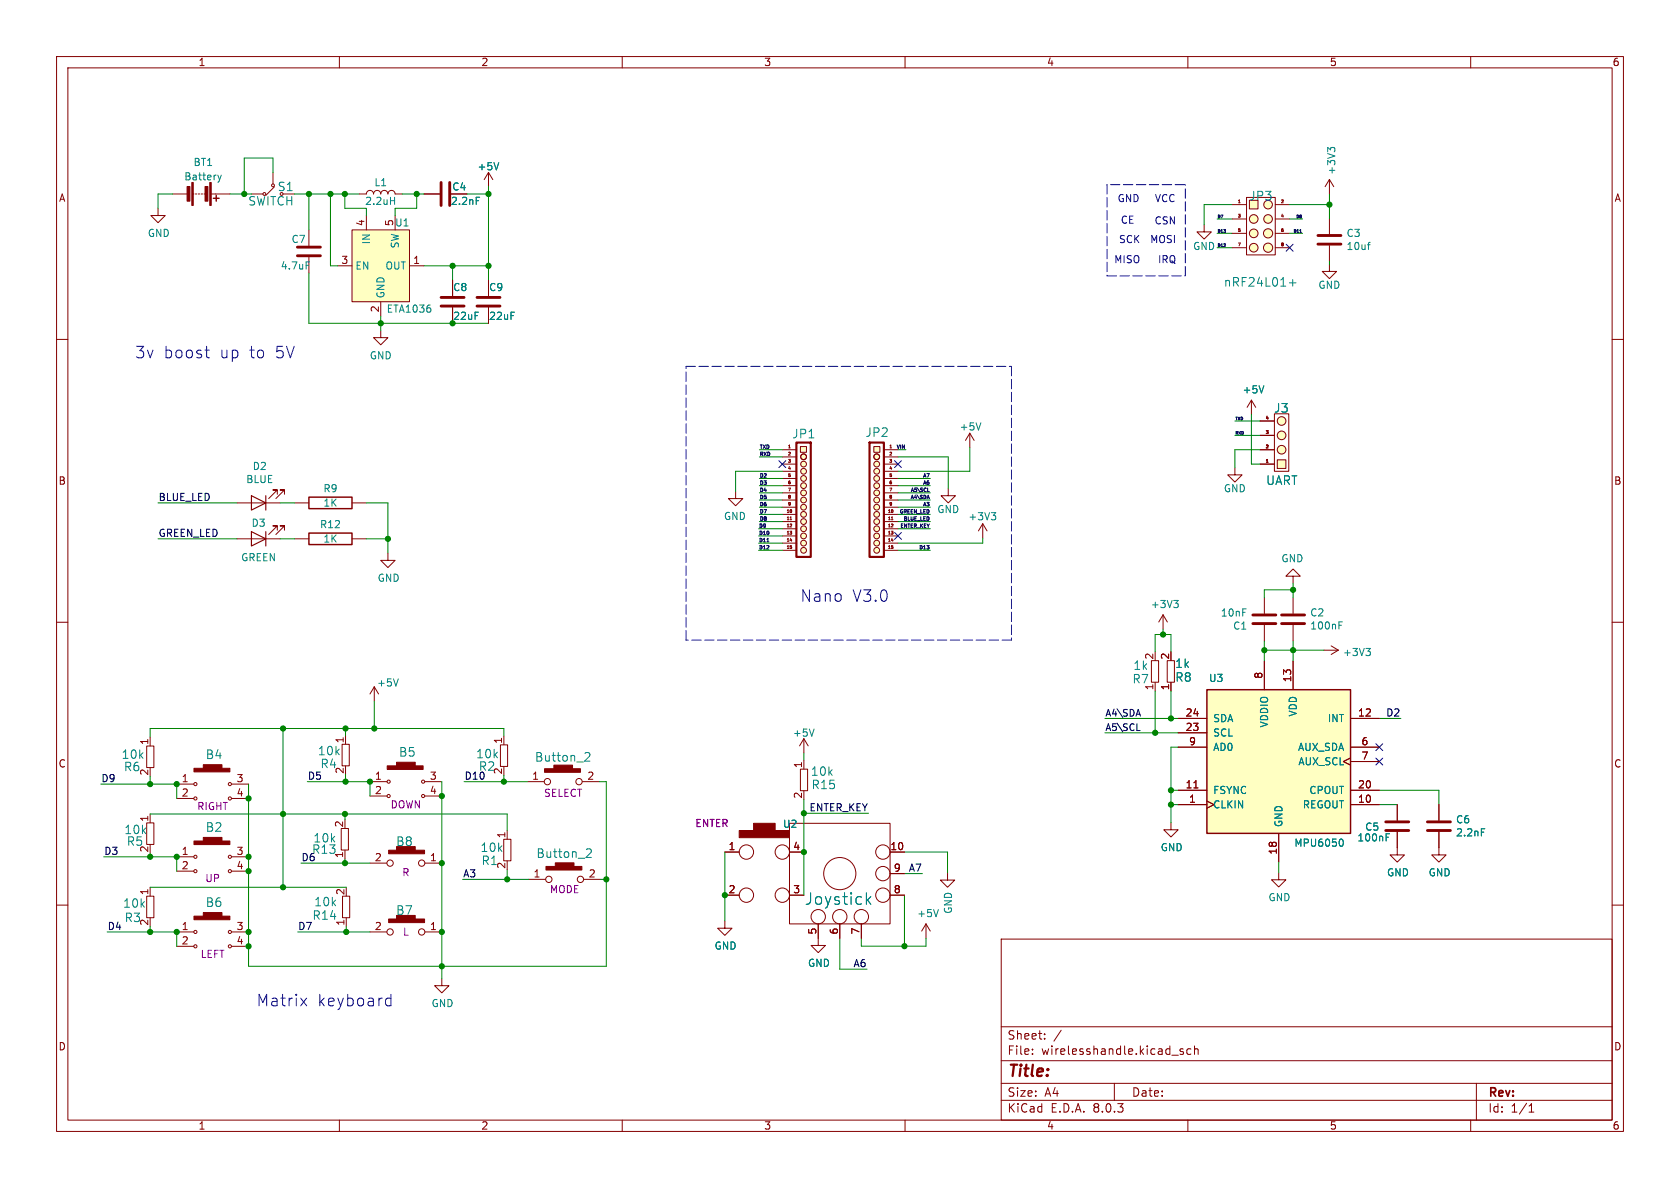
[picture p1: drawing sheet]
<svg xmlns="http://www.w3.org/2000/svg" width="297mm" height="210mm" viewBox="0 0 297 210" stroke-linecap="round" stroke-linejoin="round" font-family="sans-serif">
<g fill="none" stroke="#840000" stroke-width=".18">
<path d="M10 10h277v190h-277zM12 12h273v186h-273zM60 10v2M110 10v2M160 10v2M210 10v2M260 10v2M30.5 34.3h2.5M34 34.3h.3M34.5 34.3h.3M35.1 34.3h.2M35.6 34.3h.2"/>
<path d="M36.1 34.3h.2M37.3 34.3h3.3M48.3 30.5v2M48.5 33l-1.5 1.5M63.5 34.3h1.3a.64 .64 0 0 1 .6-.6 .64 .64 0 0 1 .6 .6 .64 .64 0 0 1 .7-.6 .64 .64 0 0 1 .6 .6 .64 .64 0 0 1 .6-.6 .64 .64 0 0 1 .7 .6 .64 .64 0 0 1 .6-.6 .64 .64 0 0 1 .6 .6h1.3M10 60h2M54.6 40.6v2.8M54.6 45.5v2.8M285 60h2M41.9 95.3h7.6M49 93.7v-.7h-.7h.7l-1.5 1.5M50.3 93.7v-.7h-.8h.8l-1.5 1.5"/>
<path d="M52.1 95.3h2.5M52.1 88.9h2.5M62.2 95.3h2.6M62.2 88.9h2.6M68.6 97.8v1.3h1.2l-1.2 1.2-1.3-1.2h1.3M130 86.9v1.2h-1.2l1.2 1.3 1.3-1.3h-1.3M10 110h2M203.6 116.8h1.2v3.8h-1.2zM206.3 116.8h1.3v3.8h-1.3zM228.6 105.7v2.8M228.6 110.5v2.8M234.1 114.9h2.5"/>
<path d="M235.3 114.2l1.3 .7M236.6 114.9l-1.3 .8M285 110h2M60.5 131.6h1.2v3.8h-1.2zM61.1 130v1.5M66.2 121.4l-.8 1.3M66.2 121.4v2.6M66.2 121.4l.7 1.3M142.1 130.6l-.7 1.3M142.1 130.6v2.5M142.1 130.6l.8 1.3M204.2 120.6v1.6"/>
<path d="M207 120.6v1.6M10 160h2M89.1 148.4h1.2v3.8h-1.2zM89.7 146.8v1.5M93.5 155.4h2.9M103.2 155.4h3M128.1 150.6h2.6M128.1 158.2h2.6M139.6 145.5h17.8v17.8h-17.8zM139.6 150.6h2.5M139.6 158.2h2.5M157.4 150.6h2.5"/>
<path d="M157.4 158.2h2.5M157.4 154.4h2.5M167.5 154.3v1.3h1.3l-1.3 1.2-1.3-1.2h1.3M207 145.4v1.3h1.3l-1.3 1.3-1.3-1.3h1.3M226.1 154.3v1.2h1.2l-1.2 1.3-1.3-1.3h1.3M247 147.1v4h1.3l-1.3 1.3-1.3-1.3h1.3M247 142.2v2.8M285 160h2M128.1 162.8v1.3h1.3l-1.3 1.3-1.2-1.3h1.2M144.7 163.3v2.6M148.5 163.3v2.6M152.3 163.3v2.6"/>
<path d="M163.7 163.3l-.8 1.3M163.7 163.3v2.6M163.7 163.3l.8 1.3M177 166h108v32h-108zM60 198v2M110 198v2M160 198v2M177 194.5h108M177 191.5h108M177 187.5h108M177 181.5h108M182.5 186.3v.1"/>
<path d="M182.5 185.5v.1M184.7 183.6v.1M184.7 182.8v.1M187.6 182.1l-1.3 2M197 191.5v3M209.2 185.5l-.4-.1-.2 .2 .1 .2 .5 .2v.3h-.6M210 198v2M210.5 185.5l-.4-.1-.3 .3v.4l.2 .2h.5M211.2 185.5l.2-.1 .3 .1 .1 .9M211.2 184.9v1.5M260 198v2M261 191.5v6.5"/>
<path d="M270.3 196.6h.9M270.3 195.5l.4-.4v1.5"/>
<circle cx="46.7" cy="34.3" r=".25"/>
<circle cx="48.3" cy="32.8" r=".25"/>
<circle cx="97" cy="155.4" r=".56"/>
<circle cx="102.6" cy="155.4" r=".56"/>
<circle cx="132" cy="158.2" r="1.27"/>
<circle cx="132" cy="150.6" r="1.27"/>
<circle cx="138.3" cy="158.2" r="1.27"/>
<circle cx="138.3" cy="150.6" r="1.27"/>
<circle cx="148.5" cy="154.4" r="2.84"/>
<circle cx="156.1" cy="158.2" r="1.27"/>
<circle cx="156.1" cy="150.6" r="1.27"/>
<circle cx="156.1" cy="154.4" r="1.27"/>
<circle cx="144.7" cy="162.1" r="1.27"/>
<circle cx="148.5" cy="162.1" r="1.27"/>
<circle cx="152.3" cy="162.1" r="1.27"/>
</g>
<path d="M52.6 45.2h4M52.6 43.7h4M226.6 110.2h4M226.6 108.7h4M245 146.8h4M245 145.3h4" fill="none" stroke="#840000" stroke-width=".51"/>
<g fill="none" stroke="#008484" stroke-width=".18">
<path d="M38.5 31l.3 .8M38.8 31.8l-.2 .4M39.1 31l-.3 .8M69 35.5h.8M69.8 34.9v1.2M54.1 46.3h.6M236.7 110.5h.4M236.7 109.9h.6M241.5 114.6h.8l-.5 .5M242 115.1l.3 .3v.3l-.3 .2M70.4 120l-.4 1.3M143.9 128.9l-.4 1.2"/>
<path d="M103.7 150.1l.5-.1 .3 .2v.3l-.9 1.1h.9M153.4 159.1l.5 .8M153.9 158.5l-.7 .8M245.1 148h.4M245.1 147.4h.6M165.9 160.8l-.4 1.2"/>
</g>
<path d="M44.4 94l2.6 1.3-2.6 1.2zM47 94v2.5" fill="none" stroke="#840000" stroke-width=".2"/>
<path d="M37.7 35.1h1M38.2 34.5v1.1M54.6 87.9h7.6v2h-7.6zM54.6 94.2h7.6v2.1h-7.6z" fill="none" stroke="#840000" stroke-width=".25"/>
<g fill="#840000" stroke="#840000" stroke-width=".18">
<path d="M96.5 153.2h6.4v.6h-6.4z"/>
<path d="M98.2 152.5h3.3v.7h-3.3z"/>
<path d="M133.2 145.5h3.8v1.3h-3.8z"/>
<path d="M130.7 146.8h8.9v1.3h-8.9z"/>
<path d="M33.9 32.3h.3v4h-.3z"/>
<path d="M37.1 32.3h.2v4h-.2z"/>
<path d="M33.1 33h.5v2.6h-.5z"/>
<path d="M36.2 33h.6v2.6h-.6z"/>
</g>
<path d="M62.2 40.6h10.2v12.7h-10.2z" fill="#ffffc2"/>
<path d="M27.9 36.8v1.3h1.3l-1.3 1.3-1.2-1.3h1.2M64.8 38.1v2.5M69.8 38.1v2.5M59.7 47h2.5M62.2 40.6h10.2v12.7h-10.2zM67.3 53.3v2.6M72.4 47h2.5M141.5 136h1.3v3.8h-1.3zM142.1 134.4v1.5M144.7 165.9v1.2h1.2l-1.2 1.3-1.3-1.3h1.3" fill="none" stroke="#840000" stroke-width=".18"/>
<path d="M213.4 121.9h25.4v25.4h-25.4z" fill="#ffffc2"/>
<path d="M213.4 121.9h25.4v25.4h-25.4z" fill="none" stroke="#840000" stroke-width=".25"/>
<g fill="none" stroke="#840000" stroke-width=".18">
<path d="M67.3 58.4v1.3h1.3l-1.3 1.3-1.3-1.3h1.3M80 49.5v2.8M80 54.4v2.8M86.4 49.5v2.8M86.4 54.4v2.8M171.4 76.6l-.7 1.3M171.4 76.6v2.5M171.4 76.6l.8 1.3M41.9 88.9h7.6M49 87.4v-.8h-.7h.7l-1.5 1.5M50.3 87.4v-.8h-.8h.8l-1.5 1.5M167.6 86.4v1.2h1.3l-1.3 1.3-1.2-1.3h1.2"/>
<path d="M173.7 92.6l-.7 1.3M173.7 92.6v2.5M173.7 92.6l.8 1.3M218.3 82.7v1.2h1.3l-1.3 1.3-1.3-1.3h1.3M223.5 105.7v2.8M223.5 110.5v2.8M223.5 116.8v5.1M228.6 101.9h1.3l-1.3-1.3-1.3 1.3h1.3v1.2M228.6 116.8v5.1M88.5 131.7h1.2v3.8h-1.2zM89.1 130.1v1.5M208.3 139.7h5.1"/>
<path d="M208.3 127h5.1M208.3 129.5h5.1M208.3 132.1h5.1M211.1 139.3h.7M238.8 134l-1.3 .6 1.3 .7M238.8 139.7h5M238.8 127h5M238.8 132.1h5M238.8 134.6h5M208.3 142.2h5.1M213.4 141.6l1.2 .6-1.2 .7M226.1 147.3v5.1"/>
<path d="M238.8 142.2h5M254.4 147.1v4h1.3l-1.3 1.3-1.3-1.3h1.3M254.4 142.2v2.8"/>
</g>
<path d="M173.4 74.7l-.4 1.3M175.2 90.6h.8l-.4 .5M175.8 91.1l.2 .2v.4l-.2 .2M237.1 148.3a.68 .68 0 0 1 .4 .7 .68 .68 0 0 1-.4 .6M261.9 146.5h.6" fill="none" stroke="#008484" stroke-width=".18"/>
<path d="M78 54.1h4M78 52.6h4M84.3 54.1h4.1M84.3 52.6h4.1M221.5 108.7h4.1M221.5 110.2h4.1M252.3 146.8h4.1M252.3 145.3h4.1" fill="none" stroke="#840000" stroke-width=".51"/>
<path d="M44.4 87.6l2.6 1.3-2.6 1.3zM47 87.6v2.6" fill="none" stroke="#840000" stroke-width=".2"/>
<g fill="#ffffc2" stroke="#ffffc2" stroke-width=".18">
<circle cx="226.6" cy="74.4" r=".76"/>
<circle cx="226.6" cy="77" r=".76"/>
</g>
<path d="M225.8 81.3h1.5v1.5h-1.5z" fill="#ffffc2"/>
<circle cx="226.6" cy="79.5" r=".76" fill="#ffffc2" stroke="#ffffc2" stroke-width=".18"/>
<g fill="none" stroke="#840000" stroke-width=".18">
<path d="M74.9 34.3h2.8M86.4 30.5l-.8 1.3M86.4 30.5v2.5M86.4 30.5l.7 1.3M222.8 79.5h2.5M222.8 77h2.5M222.8 74.4h2.5M225.3 73.2h2.5v10.1h-2.5zM222.8 82h2.5M223.9 81.7h.3M225.8 81.3h1.5v1.5h-1.5zM205.6 108.7l-.7 1.3"/>
<path d="M205.6 108.7v2.5M205.6 108.7l.8 1.3M31.2 138.6h3M40.9 138.6h3M65.4 138.2h3M75.1 138.2h3M93.2 138.2h3M103 138.2h2.9M25.9 158.4h1.3v3.8h-1.3zM26.5 156.8v1.6M31.2 141.1h3M40.9 141.1h3"/>
<path d="M65.4 140.7h3M75.1 140.7h3"/>
<circle cx="226.6" cy="77" r=".76"/>
<circle cx="226.6" cy="74.4" r=".76"/>
<circle cx="226.6" cy="79.5" r=".76"/>
<circle cx="34.5" cy="138.6" r=".28"/>
<circle cx="40.6" cy="138.6" r=".28"/>
<circle cx="68.7" cy="138.2" r=".28"/>
<circle cx="74.8" cy="138.2" r=".28"/>
<circle cx="96.8" cy="138.2" r=".56"/>
<circle cx="102.4" cy="138.2" r=".56"/>
<circle cx="34.5" cy="141.1" r=".28"/>
<circle cx="40.6" cy="141.1" r=".28"/>
<circle cx="68.7" cy="140.7" r=".28"/>
<circle cx="74.8" cy="140.7" r=".28"/>
</g>
<path d="M84.2 34.9h.6M88.2 28.8l-.4 1.2M207.5 106.1h.8l-.4 .5M208.1 106.6l.2 .3v.3l-.2 .2M103.5 133.1l.5-.1 .2 .2 .1 .3-1 1.1h1" fill="none" stroke="#008484" stroke-width=".18"/>
<path d="M78 32.3v4M79.5 32.3v4" fill="none" stroke="#840000" stroke-width=".51"/>
<g fill="#840000" stroke="#840000" stroke-width=".18">
<path d="M68.5 135.4h6.3v.6h-6.3z"/>
<path d="M70.1 134.7h3.3v.7h-3.3z"/>
<path d="M96.3 135.9h6.3v.6h-6.3z"/>
<path d="M97.9 135.3h3.3v.6h-3.3z"/>
<path d="M34.3 135.8h6.3v.6h-6.3z"/>
<path d="M35.9 135.2h3.3v.6h-3.3z"/>
</g>
<path d="M141.5 78.9h1.1v1.1h-1.1z" fill="#ffffc2"/>
<g fill="#ffffc2" stroke="#ffffc2" stroke-width=".18">
<circle cx="142.1" cy="97.3" r=".51"/>
<circle cx="142.1" cy="96" r=".51"/>
<circle cx="142.1" cy="94.7" r=".51"/>
<circle cx="142.1" cy="93.5" r=".51"/>
<circle cx="142.1" cy="92.2" r=".51"/>
<circle cx="142.1" cy="90.9" r=".51"/>
<circle cx="142.1" cy="89.7" r=".51"/>
<circle cx="142.1" cy="88.4" r=".51"/>
<circle cx="142.1" cy="87.1" r=".51"/>
<circle cx="142.1" cy="85.9" r=".51"/>
<circle cx="142.1" cy="84.6" r=".51"/>
<circle cx="142.1" cy="83.3" r=".51"/>
<circle cx="142.1" cy="82" r=".51"/>
<circle cx="142.1" cy="80.8" r=".51"/>
<circle cx="142.1" cy="80.7" r=".51"/>
</g>
<g fill="none" stroke="#840000" stroke-width=".18">
<path d="M138.3 79.5h2.5M139.4 79.2h.3M141.5 78.9h1.1v1.1h-1.1zM138.3 90.9h2.5M138.3 92.2h2.5M138.3 93.5h2.5M138.3 94.7h2.5M138.3 96h2.5M138.3 97.3h2.5M138.3 80.8h2.5M138.3 82h2.5M138.3 83.3h2.5"/>
<path d="M138.3 84.6h2.5M138.3 85.9h2.5M138.3 87.1h2.5M138.3 88.4h2.5M138.3 89.7h2.5M139.6 93.9h.4l-.2 .2M139.7 91.9h.3M139.7 95.5h.3M139.7 96.4h.2M139.8 91.4v.5M139.9 92.6v.1M139.9 90.1v.5"/>
<path d="M139.9 96.7v.2M139.9 92.7h.1M139.9 94.1v.1M139.9 92.7v.2l-.3 .2h.4M139.9 94.2v.2M139.9 96.9h.1"/>
<circle cx="142.1" cy="83.3" r=".51"/>
<circle cx="142.1" cy="92.2" r=".51"/>
<circle cx="142.1" cy="84.6" r=".51"/>
<circle cx="142.1" cy="82" r=".51"/>
<circle cx="142.1" cy="93.5" r=".51"/>
<circle cx="142.1" cy="80.8" r=".51"/>
<circle cx="142.1" cy="80.7" r=".51"/>
<circle cx="142.1" cy="96" r=".51"/>
<circle cx="142.1" cy="87.1" r=".51"/>
<circle cx="142.1" cy="97.3" r=".51"/>
<circle cx="142.1" cy="94.7" r=".51"/>
<circle cx="142.1" cy="89.7" r=".51"/>
<circle cx="142.1" cy="88.4" r=".51"/>
<circle cx="142.1" cy="90.9" r=".51"/>
<circle cx="142.1" cy="85.9" r=".51"/>
</g>
<path d="M140.8 78.2h2.5v20.3h-2.5z" fill="none" stroke="#840000" stroke-width=".38"/>
<path d="M154.5 78.9h1v1.1h-1z" fill="#ffffc2"/>
<g fill="#ffffc2" stroke="#ffffc2" stroke-width=".18">
<circle cx="155" cy="97.3" r=".51"/>
<circle cx="155" cy="96" r=".51"/>
<circle cx="155" cy="94.7" r=".51"/>
<circle cx="155" cy="93.5" r=".51"/>
<circle cx="155" cy="92.2" r=".51"/>
<circle cx="155" cy="90.9" r=".51"/>
<circle cx="155" cy="89.7" r=".51"/>
<circle cx="155" cy="88.4" r=".51"/>
<circle cx="155" cy="87.1" r=".51"/>
<circle cx="155" cy="85.9" r=".51"/>
<circle cx="155" cy="84.6" r=".51"/>
<circle cx="155" cy="83.3" r=".51"/>
<circle cx="155" cy="82" r=".51"/>
<circle cx="155" cy="80.8" r=".51"/>
<circle cx="155" cy="80.7" r=".51"/>
<circle cx="221.6" cy="43.8" r=".76"/>
<circle cx="221.6" cy="41.2" r=".76"/>
<circle cx="221.6" cy="38.7" r=".76"/>
</g>
<g fill="none" stroke="#840000" stroke-width=".18">
<path d="M212.9 39.7v1.3h1.2l-1.2 1.3-1.3-1.3h1.3M154.5 78.9h1v1.1h-1zM156.2 79.5h2.5M157.3 79.2h.3M156.2 90.9h2.5M156.2 92.2h2.5M156.2 93.5h2.5M156.2 94.7h2.5M156.2 96h2.5M156.2 97.3h2.5M156.2 80.8h2.5M156.2 82h2.5"/>
<path d="M156.2 83.3h2.5M156.2 84.6h2.5M156.2 85.9h2.5M156.2 87.1h2.5M156.2 88.4h2.5M156.2 89.7h2.5M157.6 93.9h.3l-.2 .2M157.6 91.9h.3M157.6 95.5h.3M157.6 96.4h.2M157.7 91.4v.5M157.8 92.6v.1"/>
<path d="M157.8 90.1v.5M157.8 96.7v.2M157.8 92.7h.1M157.8 94.1v.1M157.8 92.7v.2l-.2 .2h.3M157.8 94.2v.2M157.8 96.9h.1M25.9 131.9h1.3v3.8h-1.3zM26.5 130.3v1.6M25.9 145.5h1.3v3.8h-1.3zM26.5 143.9v1.5M31.2 151.5h3"/>
<path d="M31.2 154h3M40.9 151.5h3M40.9 154h3M31.2 164.7h3M31.2 167.3h3M40.9 164.7h3M40.9 167.3h3"/>
<circle cx="155" cy="87.1" r=".51"/>
<circle cx="155" cy="84.6" r=".51"/>
<circle cx="155" cy="82" r=".51"/>
<circle cx="155" cy="92.2" r=".51"/>
<circle cx="155" cy="96" r=".51"/>
<circle cx="155" cy="94.7" r=".51"/>
<circle cx="155" cy="93.5" r=".51"/>
<circle cx="155" cy="83.3" r=".51"/>
<circle cx="155" cy="80.7" r=".51"/>
<circle cx="155" cy="80.8" r=".51"/>
<circle cx="155" cy="89.7" r=".51"/>
<circle cx="155" cy="88.4" r=".51"/>
<circle cx="155" cy="85.9" r=".51"/>
<circle cx="155" cy="97.3" r=".51"/>
<circle cx="155" cy="90.9" r=".51"/>
<circle cx="34.5" cy="151.5" r=".28"/>
<circle cx="34.5" cy="154" r=".28"/>
<circle cx="40.6" cy="151.5" r=".28"/>
<circle cx="40.6" cy="154" r=".28"/>
<circle cx="34.5" cy="164.7" r=".28"/>
<circle cx="34.5" cy="167.3" r=".28"/>
<circle cx="40.6" cy="164.7" r=".28"/>
<circle cx="40.6" cy="167.3" r=".28"/>
</g>
<path d="M153.7 78.2h2.6v20.3h-2.6z" fill="none" stroke="#840000" stroke-width=".38"/>
<g fill="#840000" stroke="#840000" stroke-width=".18">
<path d="M34.3 148.7h6.3v.6h-6.3z"/>
<path d="M35.9 148h3.3v.7h-3.3z"/>
<path d="M34.3 162h6.3v.6h-6.3z"/>
<path d="M35.9 161.3h3.3v.7h-3.3z"/>
</g>
<path d="M220.9 35.4h1.5v1.5h-1.5z" fill="#ffffc2"/>
<g fill="#ffffc2" stroke="#ffffc2" stroke-width=".18">
<circle cx="224.2" cy="43.8" r=".81"/>
<circle cx="224.2" cy="41.2" r=".81"/>
<circle cx="224.2" cy="38.7" r=".76"/>
<circle cx="224.2" cy="36.2" r=".76"/>
</g>
<g fill="none" stroke="#840000" stroke-width=".18">
<path d="M74.9 34.3h2.8M217.8 36.2h2.6M217.8 38.7h2.6M219 35.8h.2M220.4 34.9h5.1v10.2h-5.1zM220.9 35.4h1.5v1.5h-1.5zM225.5 36.2h2.5M225.5 38.7h2.5M235 31.7l-.7 1.3M235 31.7v2.6M235 38.6v2.8M235 31.7l.8 1.3"/>
<path d="M80 49.5v2.8M80 54.4v2.8M86.4 49.5v2.8M86.4 54.4v2.8M217.8 41.2h2.6M217.8 43.8h2.6M225.5 41.2h2.5M225.5 43.8h2.5M235 46.7v1.3h1.3l-1.3 1.3-1.2-1.3h1.2M235 43.4v2.8M221.2 70.7l-.7 1.3M221.2 70.7v2.6"/>
<path d="M221.2 70.7l.8 1.3M222.8 79.5h2.5M222.8 77h2.5M222.8 74.4h2.5M222.8 82h2.5M223.9 81.7h.3M223.5 116.8v5.1M228.6 116.8v5.1M207 120.6v1.6M208.3 139.7h5.1M208.3 127h5.1M208.3 129.5h5.1"/>
<path d="M208.3 132.1h5.1M211.1 139.3h.7M238.8 134l-1.3 .6 1.3 .7M238.8 139.7h5M238.8 127h5M238.8 132.1h5M238.8 134.6h5M60.3 146.5h1.3v3.8h-1.3zM60.6 158.4h1.2v3.8h-1.2zM61 150.3v1.5M65.4 152.6h3M75.2 152.6h2.9"/>
<path d="M128.1 150.6h2.6M128.1 158.2h2.6M139.6 150.6h2.5M139.6 158.2h2.5M157.4 150.6h2.5M157.4 158.2h2.5M157.4 154.4h2.5M208.3 142.2h5.1M213.4 141.6l1.2 .6-1.2 .7M226.1 147.3v5.1M238.8 142.2h5M247 142.2v2.8"/>
<path d="M247 147.1v2.8M254.4 142.2v2.8M254.4 147.1v2.8M61.2 162.3v1.5M65.4 164.7h3M75.2 164.7h2.9M78.1 173v1.2h1.3l-1.3 1.3-1.3-1.3h1.3M144.7 163.3v2.6M148.5 163.3v2.6M152.3 163.3v2.6"/>
<circle cx="221.6" cy="38.7" r=".76"/>
<circle cx="224.2" cy="38.7" r=".76"/>
<circle cx="224.2" cy="36.2" r=".76"/>
<circle cx="221.6" cy="43.8" r=".76"/>
<circle cx="221.6" cy="41.2" r=".76"/>
<circle cx="224.2" cy="43.8" r=".81"/>
<circle cx="224.2" cy="41.2" r=".81"/>
<circle cx="69" cy="152.6" r=".56"/>
<circle cx="74.5" cy="152.6" r=".56"/>
<circle cx="69" cy="164.7" r=".56"/>
<circle cx="74.5" cy="164.7" r=".56"/>
</g>
<g fill="none" stroke="#008484" stroke-width=".18">
<path d="M84.2 34.9h.6M88.2 28.8l-.4 1.2M235.2 26.5l-.5-.4v.8M235.2 26.3l.2-.2h.3l.3 .2M228 50h1.1M228.5 49.4v1.2M241.7 43.3h.5M242.2 42.8l-.2 .1M223.4 68.2l-.4 1.3M153.4 159.1l.5 .8M153.9 158.5l-.7 .8M237.1 148.3a.68 .68 0 0 1 .4 .7 .68 .68 0 0 1-.4 .6"/>
<path d="M245.1 148h.4M245.1 147.4h.6M261.9 146.5h.6"/>
</g>
<g fill="#840000" stroke="#840000" stroke-width=".18">
<path d="M68.7 150.3h6.4v.6h-6.4z"/>
<path d="M70.1 149.7h3.3v.6h-3.3z"/>
<path d="M68.7 162.5h6.4v.6h-6.4z"/>
<path d="M70.1 161.8h3.3v.7h-3.3z"/>
</g>
<path d="M233 43.2h4.1M233 41.6h4.1" fill="none" stroke="#840000" stroke-width=".51"/>
<g fill="none" stroke="#000" stroke-width=".18">
<path d="M230 38.1h.1M230 38.3h.1M230.1 38.3v.2M230.1 38.5h-.1M230.1 38.1h.1M230.1 38.1l-.1 .1M229.8 41.1h.3M229.8 40.7l.1-.1v.5M135.6 95.8h.3M163.9 96.4h.3l-.2 .3M163.9 88h.3M164 86.9h.3"/>
<path d="M164.1 87.5l.2 .7M164.2 96.7v.3"/>
</g>
<path d="M36.2 61.9h.8M36.6 63.2h.4M53.1 176.4l1.1 1.4M54.2 176.4l-1.1 1.4M68.3 177.7l.2 .1 .6-.1M68.3 176.5l.2-.1 .6 .1M69.1 175.8v2" fill="none" stroke="#0000c2" stroke-width=".18"/>
<path d="M195.7 32.6v16.2M209.4 32.6h-13.7M195.7 48.8h13.7M209.5 48.8v-16.2M121.3 64.8h57.5M178.8 64.8v48.4M121.3 113.2v-48.4M178.8 113.2h-57.5" fill="none" stroke="#0000c2" stroke-width=".18" stroke-dasharray="1.7 .6"/>
<g fill="none" stroke="#008400" stroke-width=".18">
<path d="M30.5 34.3h-2.6v2.5M48.3 30.5v-2.6h-5.1v6.4h-2.6M52.1 34.3h11.4M54.6 34.3v6.3M58.4 34.3v12.7h1.3M61 34.3v2.5h3.8v1.3M71.1 34.3h3.8M73.7 34.3v2.5h-3.9v1.3M82.5 34.3h3.9M86.4 33v16.5M215.2 38.7h2.6M217.8 36.2h-4.9v3.5"/>
<path d="M228 38.7h2.3M228 36.2h7M235 34.3v4.3M54.6 48.3v8.9h31.8M67.3 55.9v2.5M74.9 47h11.5M80 47v2.5M215.2 41.2h2.6M215.2 43.8h2.6M228 41.2h2.3M235 46.2v.5M134.2 79.5h4.1"/>
<path d="M158.7 79.5h1.4M171.4 79.1v4.2h-12.7M218.3 77h4.5M218.3 74.4h4.5M221.2 73.3v8.7h1.6M222.8 79.5h-4.5v3.2M27.9 95.3h14M27.9 88.9h14M49.5 95.3h2.6M49.5 88.9h2.6M64.8 95.3h3.8M64.8 88.9h3.8v8.9"/>
<path d="M134.1 97.3h4.2M134.1 96h4.2M134.1 93.5h4.2M134.1 94.7h4.2M134.2 85.9h4.1M134.2 88.4h4.1M134.2 89.7h4.1M134.2 87.1h4.1M134.2 92.2h4.1M134.2 90.9h4.1M134.2 80.8h4.1M134.2 84.6h4.1"/>
<path d="M138.3 83.3h-8.3v3.6M158.7 80.8h8.9v5.6M158.7 97.3h5.8M158.7 85.9h5.8M158.7 88.4h5.8M158.7 93.5h5.8M158.7 89.7h5.8M158.7 87.1h5.8M158.7 92.2h5.8M158.7 90.9h5.8M158.7 84.6h5.8M173.7 95.1v.9h-15"/>
<path d="M204.2 115.2v-3h2.8v3M205.6 111.2v1M223.5 113.3v3.5M223.5 114.9h10.6M228.6 104.3h-5.1v1.4M228.6 103.1v2.6M228.6 113.3v3.5M17.8 138.6h13.4v2.5M26.5 137.3v1.3M50 128.8v28M54.3 138.2h11.1v2.5M61.1 128.8v1.2"/>
<path d="M61.1 137v1.2M66.2 124v4.8M78.1 138.2v34.8M82 138.2h11.2M89.1 130.1v-1.3h-62.6v1.5M89.1 137.1v1.1M105.9 138.2h1.3v32.6h-63.3v-32.2M142.1 133.1v1.3M195.3 129.5h13M195.3 127h13M204.2 122.2v7.3M207 139.7h1.3"/>
<path d="M207 122.2v4.8M208.3 132.1h-1.3v13.3M243.8 139.7h10.6v2.5M243.8 127h3.8M18.3 151.5h12.9v2.5M26.5 150.9v.6M26.5 143.9h63.2v2.9M26.5 156.8h34.7M53.2 152.6h12.2M61 143.9v1M61 151.8v.8M81.8 155.4h11.7"/>
<path d="M89.7 153.7v1.7M106.2 155.4h1M128.1 150.6v12.2M142.1 141.4v16.8M142.1 143.8h11.4M159.9 158.2v9.1M159.9 154.4h3.2M159.9 150.6h7.6v3.7M207 142.2h1.3M226.1 152.4v1.9M243.8 142.2h3.2M18.9 164.7h12.3v2.6"/>
<path d="M26.5 163.8v.9M52.6 164.7h12.8M61.2 163.8v.9M148.5 165.9v5.4h4.8M152.3 165.9v1.4h11.4v-1.4"/>
</g>
<path d="M227.4 43.2l1.2 1.2M228.6 43.2l-1.2 1.2M137.7 81.4l1.2 1.3M138.9 81.4l-1.2 1.3M158.1 94.1l1.3 1.3M158.1 81.4l1.3 1.3M159.4 94.1l-1.3 1.3M159.4 81.4l-1.3 1.3M243.2 131.5l1.2 1.2M243.2 134l1.2 1.2M244.4 131.5l-1.2 1.2M244.4 134l-1.2 1.2" fill="none" stroke="#000084" stroke-width=".18"/>
<g fill="#008400" stroke="#008400" stroke-width=".18">
<circle cx="50" cy="128.8" r=".46"/>
<circle cx="43.9" cy="151.5" r=".46"/>
<circle cx="50" cy="143.9" r=".46"/>
<circle cx="43.9" cy="141.1" r=".46"/>
<circle cx="61.1" cy="128.8" r=".46"/>
<circle cx="66.2" cy="128.8" r=".46"/>
<circle cx="61.1" cy="138.2" r=".46"/>
<circle cx="73.7" cy="34.3" r=".46"/>
<circle cx="61" cy="34.3" r=".46"/>
<circle cx="43.2" cy="34.3" r=".46"/>
<circle cx="80" cy="57.2" r=".46"/>
<circle cx="80" cy="47" r=".46"/>
<circle cx="54.6" cy="34.3" r=".46"/>
<circle cx="58.4" cy="34.3" r=".46"/>
<circle cx="78.1" cy="140.7" r=".46"/>
<circle cx="61" cy="152.6" r=".46"/>
<circle cx="61" cy="143.9" r=".46"/>
<circle cx="107.2" cy="155.4" r=".46"/>
<circle cx="89.1" cy="138.2" r=".46"/>
<circle cx="89.7" cy="155.4" r=".46"/>
<circle cx="78.1" cy="152.6" r=".46"/>
<circle cx="78.1" cy="164.7" r=".46"/>
<circle cx="65.4" cy="138.2" r=".46"/>
<circle cx="26.5" cy="164.7" r=".46"/>
<circle cx="26.5" cy="138.6" r=".46"/>
<circle cx="31.2" cy="138.6" r=".46"/>
<circle cx="31.2" cy="151.5" r=".46"/>
<circle cx="26.5" cy="151.5" r=".46"/>
<circle cx="31.2" cy="164.7" r=".46"/>
<circle cx="61.2" cy="164.7" r=".46"/>
<circle cx="43.9" cy="167.3" r=".46"/>
<circle cx="43.9" cy="154" r=".46"/>
<circle cx="43.9" cy="164.7" r=".46"/>
<circle cx="50" cy="156.8" r=".46"/>
<circle cx="78.1" cy="170.8" r=".46"/>
<circle cx="68.6" cy="95.3" r=".46"/>
<circle cx="67.3" cy="57.2" r=".46"/>
<circle cx="223.5" cy="114.9" r=".46"/>
<circle cx="205.6" cy="112.2" r=".46"/>
<circle cx="228.6" cy="114.9" r=".46"/>
<circle cx="228.6" cy="104.3" r=".46"/>
<circle cx="142.1" cy="143.8" r=".46"/>
<circle cx="142.1" cy="150.6" r=".46"/>
<circle cx="128.1" cy="158.2" r=".46"/>
<circle cx="159.9" cy="167.3" r=".46"/>
<circle cx="207" cy="139.7" r=".46"/>
<circle cx="207" cy="142.2" r=".46"/>
<circle cx="204.2" cy="129.5" r=".46"/>
<circle cx="207" cy="127" r=".46"/>
<circle cx="235" cy="36.2" r=".46"/>
<circle cx="86.4" cy="47" r=".46"/>
<circle cx="86.4" cy="34.3" r=".46"/>
</g>
<g font-size="2.8" fill="#0000c2">
<text x="23.7" y="63.5">3v</text>
<text x="28.8" y="63.5">boost</text>
<text x="38.8" y="63.5">up</text>
<text x="44" y="63.5">to</text>
<text x="48.6" y="63.5">5V</text>
<text x="141.4" y="106.6">Nano</text>
<text x="150.6" y="106.6">V3.0</text>
<text x="45.2" y="178.1">Matrix</text>
<text x="56" y="178.1">keyboard</text>
</g>
<text font-size="2.8" fill="#008484" x="142.2" y="160.2">Joystick</text>
<text font-size="2.8" fill="#840000" x="178" y="190.9">Title:</text>
<g font-size="2.1" fill="#008484">
<text x="49" y="34">S1</text>
<text x="220.8" y="35.6">JP3</text>
<text x="216.3" y="50.9">nRF24L01+</text>
<text x="140" y="77.7">JP1</text>
<text x="152.9" y="77.4">JP2</text>
<text x="225.2" y="73.2">J3</text>
<text x="223.7" y="85.9">UART</text>
<text x="200.3" y="118.6">1k</text>
<text x="207.7" y="118.3">1k</text>
<text x="200.1" y="121">R7</text>
<text x="207.7" y="120.7">R8</text>
<text x="21.4" y="134.4">10k</text>
<text x="21.8" y="136.5">R6</text>
<text x="36.3" y="134.4">B4</text>
<text x="56.1" y="133.7">10k</text>
<text x="56.6" y="136">R4</text>
<text x="70.4" y="134">B5</text>
<text x="84.1" y="134.3">10k</text>
<text x="94.5" y="134.8">Button_2</text>
<text x="143.3" y="137.4">10k</text>
<text x="143.4" y="139.7">R15</text>
<text x="21.9" y="147.7">10k</text>
<text x="22.3" y="149.7">R5</text>
<text x="36.3" y="147.2">B2</text>
<text x="55.3" y="149.1">10k</text>
<text x="69.9" y="149.8">B8</text>
<text x="55.1" y="151.1">R13</text>
<text x="84.9" y="150.8">10k</text>
<text x="85" y="153.1">R1</text>
<text x="94.7" y="151.9">Button_2</text>
<text x="21.7" y="160.7">10k</text>
<text x="36.3" y="160.5">B6</text>
<text x="55.5" y="160.4">10k</text>
<text x="69.9" y="161.9">B7</text>
<text x="21.9" y="163.2">R3</text>
<text x="55.2" y="162.8">R14</text>
</g>
<text font-size="2.1" fill="#008400" x="43.8" y="36.5">SWITCH</text>
<text font-size="2.1" x="84.6" y="136.5">R2</text>
<g font-size="2.1" fill="#840000">
<text x="178" y="184">Sheet:</text>
<text x="178" y="186.7">File:</text>
<text x="184.1" y="186.7">wirelesshandle.kicad_sch</text>
<text x="178" y="196.9">KiCad</text>
<text x="178" y="194.1">Size:</text>
<text x="184.7" y="194.1">A4</text>
<text x="185.7" y="196.9">E.D.A.</text>
<text x="193.3" y="196.9">8.0.3</text>
<text x="200" y="194.1">Date:</text>
<text x="263" y="194.3">Rev:</text>
<text x="263" y="196.9">Id:</text>
<text x="267.1" y="196.9">1/1</text>
</g>
<g font-size="1.8" fill="#840000">
<text x="35" y="11.9">1</text>
<text x="85" y="11.9">2</text>
<text x="135" y="11.9">3</text>
<text x="185" y="11.9">4</text>
<text x="235" y="11.9">5</text>
<text x="285" y="11.9">6</text>
<text x="10.3" y="35.9">A</text>
<text x="79.9" y="33.9">C4</text>
<text x="285.3" y="35.9">A</text>
<text x="64.5" y="40.1" transform="rotate(-90 64.5 40.1)">4</text>
<text x="60.3" y="46.7">3</text>
<text x="73" y="46.7">1</text>
<text x="67.1" y="55.3" transform="rotate(-90 67.1 55.3)">2</text>
<text x="10.3" y="85.9">B</text>
<text x="285.3" y="85.9">B</text>
<text x="204" y="116.7" transform="rotate(-90 204 116.7)">2</text>
<text x="206.8" y="116.7" transform="rotate(-90 206.8 116.7)">2</text>
<text x="204" y="122.1" transform="rotate(-90 204 122.1)">1</text>
<text x="206.8" y="122.1" transform="rotate(-90 206.8 122.1)">1</text>
<text x="223.3" y="120.1" transform="rotate(-90 223.3 120.1)">8</text>
<text x="228.3" y="120.7" transform="rotate(-90 228.3 120.7)">13</text>
<text x="26.3" y="131.8" transform="rotate(-90 26.3 131.8)">1</text>
<text x="60.8" y="131.5" transform="rotate(-90 60.8 131.5)">1</text>
<text x="88.8" y="131.6" transform="rotate(-90 88.8 131.6)">1</text>
<text x="209.5" y="129.3">23</text>
<text x="209.5" y="126.7">24</text>
<text x="210.1" y="131.8">9</text>
<text x="240" y="126.7">12</text>
<text x="240.6" y="131.8">6</text>
<text x="10.3" y="135.9">C</text>
<text x="60.8" y="136.9" transform="rotate(-90 60.8 136.9)">2</text>
<text x="66.2" y="137.9">1</text>
<text x="75.9" y="137.9">3</text>
<text x="88.8" y="137" transform="rotate(-90 88.8 137)">2</text>
<text x="94" y="137.9">1</text>
<text x="103.7" y="137.9">2</text>
<text x="141.9" y="135.9" transform="rotate(-90 141.9 135.9)">1</text>
<text x="240.6" y="134.4">7</text>
<text x="285.3" y="135.9">C</text>
<text x="32" y="138.4">1</text>
<text x="32" y="140.9">2</text>
<text x="41.7" y="138.4">3</text>
<text x="41.7" y="140.9">4</text>
<text x="66.2" y="140.5">2</text>
<text x="75.9" y="140.5">4</text>
<text x="141.9" y="141.3" transform="rotate(-90 141.9 141.3)">2</text>
<text x="209.5" y="139.4">11</text>
<text x="210.1" y="142">1</text>
<text x="240" y="142">10</text>
<text x="240" y="139.4">20</text>
<text x="26.3" y="145.4" transform="rotate(-90 26.3 145.4)">1</text>
<text x="60.7" y="146.4" transform="rotate(-90 60.7 146.4)">2</text>
<text x="89.4" y="148.3" transform="rotate(-90 89.4 148.3)">1</text>
<text x="32" y="151.2">1</text>
<text x="32" y="153.7">2</text>
<text x="41.7" y="151.2">3</text>
<text x="41.7" y="153.7">4</text>
<text x="66.2" y="152.3">2</text>
<text x="75.9" y="152.3">1</text>
<text x="89.4" y="153.7" transform="rotate(-90 89.4 153.7)">2</text>
<text x="94.2" y="155.2">1</text>
<text x="104" y="155.2">2</text>
<text x="128.7" y="150.4">1</text>
<text x="140.1" y="150.4">4</text>
<text x="157.3" y="150.4">10</text>
<text x="157.9" y="154.2">9</text>
<text x="225.8" y="151.2" transform="rotate(-90 225.8 151.2)">18</text>
<text x="26.3" y="158.3" transform="rotate(-90 26.3 158.3)">1</text>
<text x="61" y="158.3" transform="rotate(-90 61 158.3)">2</text>
<text x="128.7" y="158">2</text>
<text x="140.1" y="158">3</text>
<text x="157.9" y="158">8</text>
<text x="32" y="164.5">1</text>
<text x="32" y="167">2</text>
<text x="41.7" y="164.5">3</text>
<text x="41.7" y="167">4</text>
<text x="61" y="163.7" transform="rotate(-90 61 163.7)">1</text>
<text x="66.2" y="164.5">2</text>
<text x="75.9" y="164.5">1</text>
<text x="144.4" y="165.3" transform="rotate(-90 144.4 165.3)">5</text>
<text x="148.2" y="165.3" transform="rotate(-90 148.2 165.3)">6</text>
<text x="152" y="165.3" transform="rotate(-90 152 165.3)">7</text>
<text x="10.3" y="185.9">D</text>
<text x="285.3" y="185.9">D</text>
<text x="35" y="199.9">1</text>
<text x="85" y="199.9">2</text>
<text x="135" y="199.9">3</text>
<text x="185" y="199.9">4</text>
<text x="235" y="199.9">5</text>
<text x="285" y="199.9">6</text>
</g>
<g font-size="1.8" fill="#008484">
<text x="34.1" y="29.5">BT1</text>
<text x="32.5" y="32.1">Battery</text>
<text x="66.1" y="33.1">L1</text>
<text x="84.3" y="30.3">+5V</text>
<text x="236.3" y="31" transform="rotate(-90 236.3 31)">+3V3</text>
<text x="64.5" y="36.4">2.2uH</text>
<text x="69.6" y="40.1" transform="rotate(-90 69.6 40.1)">5</text>
<text x="69.7" y="40.2">U1</text>
<text x="79.6" y="36.4">2.2nF</text>
<text x="26" y="42.1">GND</text>
<text x="49.5" y="47.9">4.7uF</text>
<text x="51.4" y="43.2">C7</text>
<text x="62.7" y="47.9">EN</text>
<text x="65.6" y="43.3" transform="rotate(-90 65.6 43.3)">IN</text>
<text x="68.1" y="47.9">OUT</text>
<text x="70.7" y="44" transform="rotate(-90 70.7 44)">SW</text>
<text x="210.8" y="44.4">GND</text>
<text x="238" y="42.1">C3</text>
<text x="238" y="44.4">10uf</text>
<text x="68.2" y="52.8" transform="rotate(-90 68.2 52.8)">GND</text>
<text x="80" y="51.7">C8</text>
<text x="86.4" y="51.7">C9</text>
<text x="233" y="51.3">GND</text>
<text x="68.3" y="55.5">ETA1036</text>
<text x="80" y="56.7">22uF</text>
<text x="86.4" y="56.7">22uF</text>
<text x="65.3" y="63.7">GND</text>
<text x="219.6" y="69.7">+5V</text>
<text x="169.6" y="76.3">+5V</text>
<text x="44.6" y="83.3">D2</text>
<text x="43.4" y="85.6">BLUE</text>
<text x="57.1" y="87.2">R9</text>
<text x="57.1" y="89.8">1K</text>
<text x="216.3" y="87.2">GND</text>
<text x="44.4" y="93.3">D3</text>
<text x="56.5" y="93.6">R12</text>
<text x="127.9" y="92.1">GND</text>
<text x="165.6" y="90.9">GND</text>
<text x="171.1" y="92.2">+3V3</text>
<text x="42.5" y="99.4">GREEN</text>
<text x="57.1" y="96.1">1K</text>
<text x="226.4" y="99.6">GND</text>
<text x="66.7" y="103">GND</text>
<text x="203.4" y="107.7">+3V3</text>
<text x="215.7" y="109.2">10nF</text>
<text x="217.9" y="111.5">C1</text>
<text x="231.5" y="109.2">C2</text>
<text x="231.5" y="111.5">100nF</text>
<text x="237.3" y="116.2">+3V3</text>
<text x="66.6" y="121.6">+5V</text>
<text x="213.6" y="120.8">U3</text>
<text x="140.1" y="130.4">+5V</text>
<text x="214.4" y="130.4">SCL</text>
<text x="214.4" y="127.9">SDA</text>
<text x="224.4" y="128.7" transform="rotate(-90 224.4 128.7)">VDDIO</text>
<text x="229.5" y="126.8" transform="rotate(-90 229.5 126.8)">VDD</text>
<text x="234.6" y="127.9">INT</text>
<text x="26.3" y="137.2" transform="rotate(-90 26.3 137.2)">2</text>
<text x="214.4" y="132.9">AD0</text>
<text x="229.4" y="132.9">AUX_SDA</text>
<text x="229.4" y="135.5">AUX_SCL</text>
<text x="214.4" y="143.1">CLKIN</text>
<text x="214.4" y="140.6">FSYNC</text>
<text x="230.2" y="143.1">REGOUT</text>
<text x="231.4" y="140.6">CPOUT</text>
<text x="138.3" y="146.5">U2</text>
<text x="226.9" y="146.3" transform="rotate(-90 226.9 146.3)">GND</text>
<text x="228.7" y="149.9">MPU6050</text>
<text x="239.9" y="148.9">100nF</text>
<text x="241.2" y="147">C5</text>
<text x="257.3" y="145.7">C6</text>
<text x="257.3" y="148.1">2.2nF</text>
<text x="26.3" y="150.8" transform="rotate(-90 26.3 150.8)">2</text>
<text x="60.7" y="151.8" transform="rotate(-90 60.7 151.8)">1</text>
<text x="205.1" y="150.7">GND</text>
<text x="245.1" y="155.1">GND</text>
<text x="252.5" y="155.1">GND</text>
<text x="168.5" y="161.6" transform="rotate(-90 168.5 161.6)">GND</text>
<text x="224.2" y="159.5">GND</text>
<text x="26.3" y="163.7" transform="rotate(-90 26.3 163.7)">2</text>
<text x="162" y="162.3">+5V</text>
<text x="126.2" y="168.1">GND</text>
<text x="142.7" y="171.1">GND</text>
<text x="76.2" y="178.2">GND</text>
</g>
<g font-size="1.8" fill="#0000c2">
<text x="197.5" y="35.8">GND</text>
<text x="204.1" y="35.8">VCC</text>
<text x="198" y="39.6">CE</text>
<text x="204" y="39.8">CSN</text>
<text x="196.9" y="46.6">MISO</text>
<text x="197.7" y="43.1">SCK</text>
<text x="203.2" y="43.1">MOSI</text>
<text x="204.6" y="46.6">IRQ</text>
</g>
<g font-size="1.8">
<text x="27.9" y="88.6">BLUE_LED</text>
<text x="27.9" y="95">GREEN_LED</text>
<text x="245" y="126.7">D2</text>
<text x="54.3" y="137.9">D5</text>
<text x="82" y="137.9">D10</text>
<text x="17.8" y="138.3">D9</text>
<text x="143" y="143.5">ENTER_KEY</text>
<text x="18.3" y="151.2">D3</text>
<text x="53.2" y="152.3">D6</text>
<text x="81.8" y="155.2">A3</text>
<text x="160.6" y="154.2">A7</text>
<text x="18.9" y="164.5">D4</text>
<text x="52.6" y="164.5">D7</text>
<text x="150.8" y="171.1">A6</text>
</g>
<g font-size="1.8" fill="#840084">
<text x="34.8" y="143.4">RIGHT</text>
<text x="69" y="143.1">DOWN</text>
<text x="96.1" y="141.1">SELECT</text>
<text x="122.8" y="146.4">ENTER</text>
<text x="71" y="155.1">R</text>
<text x="36.2" y="156.1">UP</text>
<text x="97.1" y="158.1">MODE</text>
<text x="71.1" y="165.6">L</text>
<text x="35.4" y="169.5">LEFT</text>
</g>
<g font-size="1.7">
<text x="195.3" y="126.8">A4\SDA</text>
<text x="195.3" y="129.3">A5\SCL</text>
</g>
<g font-size=".9">
<text x="134.2" y="79.4">TXD</text>
<text x="134.2" y="80.6">RXD</text>
<text x="158.3" y="79.4">VIN</text>
<text x="134.2" y="84.5">D2</text>
<text x="134.2" y="85.7">D3</text>
<text x="134.2" y="87">D4</text>
<text x="134.2" y="89.5">D6</text>
<text x="134.2" y="88.3">D5</text>
<text x="160.8" y="88.3">A4\SDA</text>
<text x="160.8" y="87">A5\SCL</text>
<text x="163" y="89.5">A3</text>
<text x="163" y="85.7">A6</text>
<text x="163" y="84.5">A7</text>
<text x="134.1" y="94.6">D10</text>
<text x="134.1" y="95.9">D11</text>
<text x="134.1" y="93.3">D9</text>
<text x="134.2" y="92.1">D8</text>
<text x="134.2" y="90.8">D7</text>
<text x="158.8" y="90.8">GREEN_LED</text>
<text x="159" y="93.3">ENTER_KEY</text>
<text x="159.5" y="92.1">BLUE_LED</text>
<text x="134.1" y="97.2">D12</text>
<text x="162.3" y="97.2">D13</text>
</g>
<g font-size=".7" fill="#840000">
<text x="218.7" y="35.9">1</text>
<text x="226.3" y="35.9">2</text>
<text x="218.7" y="38.5">3</text>
<text x="218.7" y="41">5</text>
<text x="226.3" y="38.5">4</text>
<text x="226.3" y="41">6</text>
<text x="218.7" y="43.5">7</text>
<text x="226.3" y="43.5">8</text>
<text x="223.6" y="76.7">3</text>
<text x="223.6" y="74.2">4</text>
<text x="139.2" y="79.2">1</text>
<text x="139.2" y="80.5">2</text>
<text x="139.2" y="81.8">3</text>
<text x="139.2" y="83.1">4</text>
<text x="157.1" y="79.2">1</text>
<text x="157.1" y="80.5">2</text>
<text x="157.1" y="81.8">3</text>
<text x="157.1" y="83.1">4</text>
<text x="223.6" y="81.8">1</text>
<text x="223.6" y="79.2">2</text>
<text x="139.2" y="84.3">5</text>
<text x="139.2" y="85.6">6</text>
<text x="139.2" y="86.9">7</text>
<text x="139.2" y="88.1">8</text>
<text x="139.2" y="89.4">9</text>
<text x="157.1" y="84.3">5</text>
<text x="157.1" y="85.6">6</text>
<text x="157.1" y="86.9">7</text>
<text x="157.1" y="88.1">8</text>
<text x="157.1" y="89.4">9</text>
<text x="138.9" y="90.7">10</text>
<text x="138.9" y="91.9">11</text>
<text x="138.9" y="93.2">12</text>
<text x="138.9" y="94.5">13</text>
<text x="138.9" y="95.8">14</text>
<text x="156.8" y="90.7">10</text>
<text x="156.8" y="91.9">11</text>
<text x="156.8" y="93.2">12</text>
<text x="156.8" y="94.5">13</text>
<text x="156.8" y="95.8">14</text>
<text x="138.9" y="97">15</text>
<text x="156.8" y="97">15</text>
</g>
<g font-size=".7">
<text x="215.2" y="41.1">D13</text>
<text x="215.2" y="38.6">D7</text>
<text x="228.4" y="41.1">D11</text>
<text x="228.9" y="38.6">D8</text>
<text x="215.2" y="43.7">D12</text>
<text x="218.3" y="76.9">RXD</text>
<text x="218.3" y="74.3">TXD</text>
</g>
</svg>
